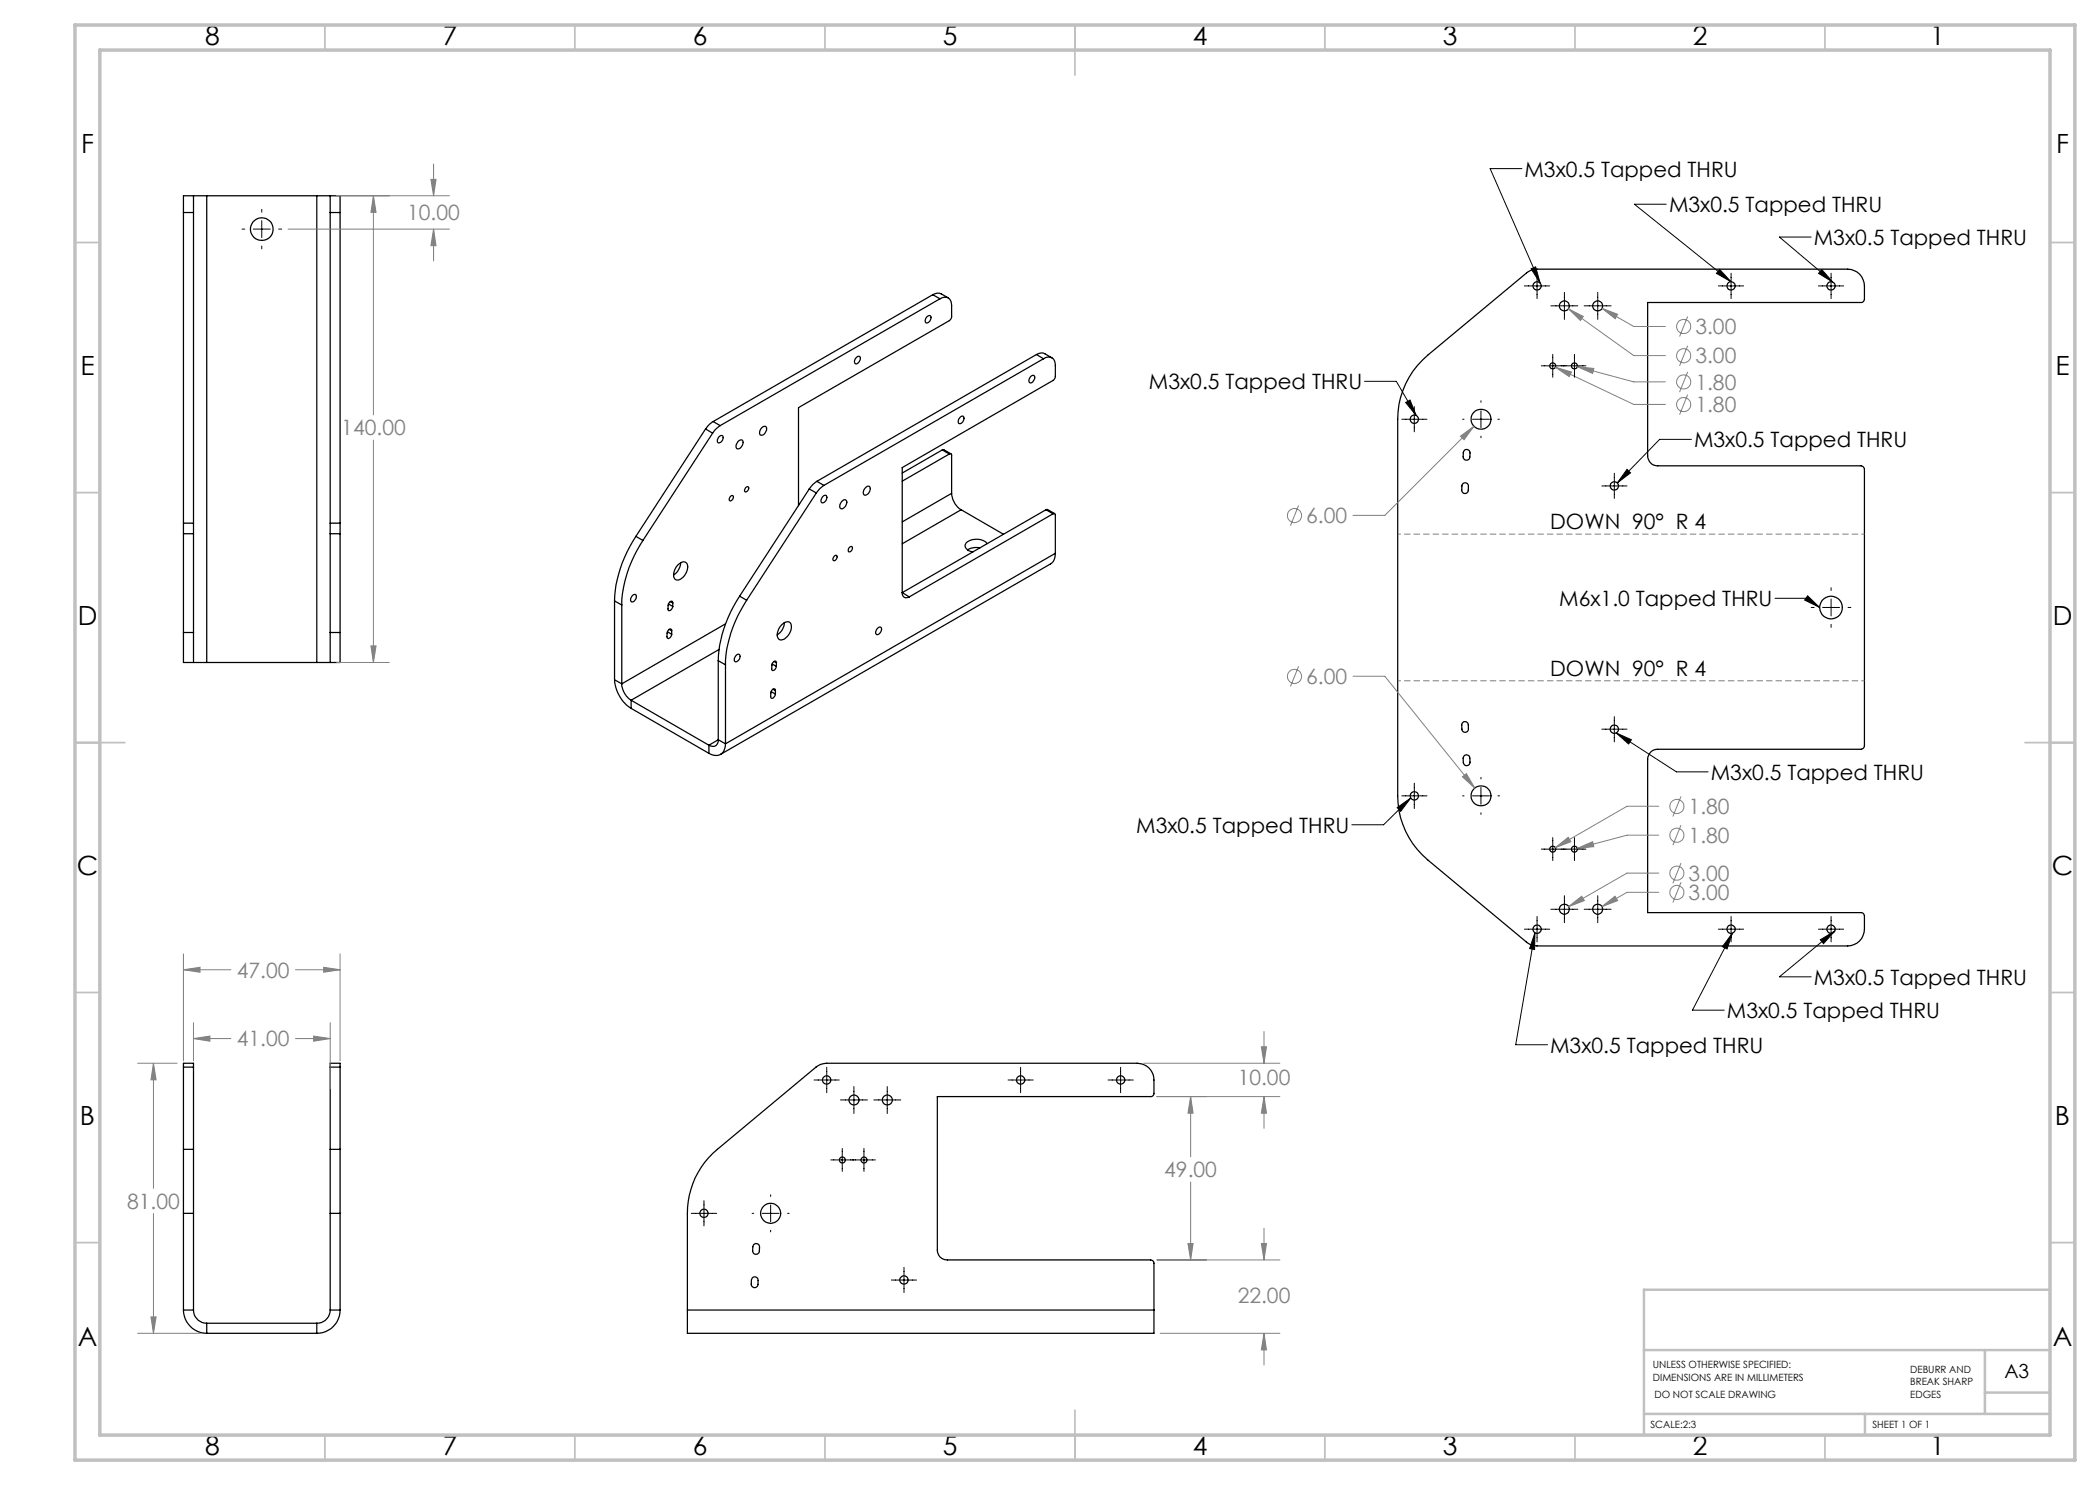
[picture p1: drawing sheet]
<svg xmlns="http://www.w3.org/2000/svg" width="420mm" height="297mm" viewBox="0 0 420 297" stroke-linecap="round" stroke-linejoin="round" font-family="sans-serif">
<g fill="none" stroke="#000" stroke-width=".25">
<path d="M38.7 39.2v3.3M38.7 39.2h-2v3.3M38.7 39.2h2.6M41.3 39.2v93.3M41.3 39.2h22.1M63.4 39.2h2.6M63.4 39.2v93.3M66 39.2v3.3M66 39.2h2v3.3M36.7 42.5v62.1M36.7 42.5h2M38.7 42.5v62.1"/>
<path d="M66 42.5v62.1M66 42.5h2M68 42.5v62.1M186.5 58.9l.8-.2h.7l1.7 .9M186.5 58.9l1.5 .9M186.5 58.9l-43.9 25.4M188 59.8a1.42 1.42 0 0 1 1.7-.2 1.42 1.42 0 0 1 .6 1.5v2.3l-.4 .7-30.2 17.4v19.6M188 59.8l-44 25.3M171.1 71.6l.4-.3a.41 .41 0 0 1 .5 .1 .41 .41 0 0 1 0 .5l-.3 .7a.41 .41 0 0 1-.5 .2 .41 .41 0 0 1-.3-.4zM185.5 63.3l.1-.1a.34 .34 0 0 1 .4-.1 .34 .34 0 0 1 .2 .4 .91 .91 0 0 1-1.1 1v-.5zM206.2 75.3l.5-.2a.9 .9 0 0 1-.5 1.5 .71 .71 0 0 1-.5-.7 .71 .71 0 0 1 .5-.6zM207.3 70.9l.4-.2a1.4 1.4 0 0 1 1.3 .1l1.4 .8"/>
<path d="M207.3 70.9l1.4 .9M207.3 70.9l-43.9 25.4M208.7 71.8a1.43 1.43 0 0 1 1.7-.2 1.43 1.43 0 0 1 .7 1.5v2.3l-.4 .6-30.3 17.5v25M208.7 71.8l-43.9 25.3M284.5 72l20.8-17.4a3.4 3.4 0 0 1 2.1-.8h62.1a3.4 3.4 0 0 1 3.4 3.4v2.7a.66 .66 0 0 1-.7 .6h-42.7v30.7a1.99 1.99 0 0 0 2 2h40.7a.73 .73 0 0 1 .7 .6v55.4a.73 .73 0 0 1-.7 .7h-40.7a1.99 1.99 0 0 0-2 1.9v30.7h42.7a.66 .66 0 0 1 .7 .7 6.5 6.5 0 0 1-.6 4.5 3.3 3.3 0 0 1-2.8 1.5h-62.1a3.4 3.4 0 0 1-2.1-.8l-19.8-16.4a16.7 16.7 0 0 1-6-12.8v-75.3a16.7 16.7 0 0 1 5-11.9zM141.1 85.8l1.4 .8M141.1 85.8l-13.9 21.5M142.5 86.6l-13.9 21.5M142.6 84.3l-.6 .4-.9 1.1M142.6 84.3l1.4 .8M143.7 87.5l.3-.3a.35 .35 0 0 1 .6 .1 .96 .96 0 0 1-1 1.2l-.1-.6zM144 85.1l-.8 .7-.7 .8"/>
<path d="M146 99.4l.4-.3a.59 .59 0 0 1 .2 .7 .59 .59 0 0 1-.7 .3l-.1-.3zM147.6 88.3a.54 .54 0 0 1 .7-.3 .54 .54 0 0 1 .3 .7 .96 .96 0 0 1-1.3 1l-.1-.7zM149.2 97.5l.3-.2a.58 .58 0 0 1 .1 .7 .58 .58 0 0 1-.6 .3l-.1-.3zM152.3 85.6a.54 .54 0 0 1 .8-.3 .54 .54 0 0 1 .2 .7l-.4 .7a.58 .58 0 0 1-.8 .3 .58 .58 0 0 1-.1-.9zM161.9 97.8l1.4 .8M161.9 97.8l-14 21.4M163.3 98.6l-14 21.4M163.4 96.3l-.8 .6-.7 .9M163.4 96.3l1.4 .8M164.6 99.3l.2-.2a.35 .35 0 0 1 .5 .2 .97 .97 0 0 1-1 1.2l-.1-.6zM164.8 97.1l-.8 .6-.7 .9M173.1 97.6a.52 .52 0 0 1 .7-.4 .52 .52 0 0 1 .2 .8 .96 .96 0 0 1-1.2 .9l-.1-.6z"/>
<path d="M188.5 90l.2-.1 1.5 .9M188.5 90l1.4 .8M188.5 90l-8.1 4.6M189.9 90.8a.28 .28 0 0 1 .3 0 .28 .28 0 0 1 .1 .2v7.7M189.9 90.8l-9.5 5.4M190.3 98.7a4.3 4.3 0 0 0 1.9 3.2M190.3 98.7l-9.9 5.7M192.1 83.4a.41 .41 0 0 1 .3-.2 .41 .41 0 0 1 .4 .3 .97 .97 0 0 1-1.1 1.2v-.6zM292.6 96.7a.65 .65 0 0 1 .7-.1 .65 .65 0 0 1 .4 .7v.8a.65 .65 0 0 1-.7 .6 .65 .65 0 0 1-.7-.7l.1-1.1zM292.9 90.1a.68 .68 0 0 1 .7-.1 .68 .68 0 0 1 .4 .6v.8a.67 .67 0 0 1-.7 .6 .67 .67 0 0 1-.7-.6l.1-.9zM36.7 104.6v2.1M36.7 106.7v19.8"/>
<path d="M36.7 104.6h2M36.7 106.7h2M38.7 104.6v2.1M38.7 106.7v19.8M66 104.6v2.1M66 106.7v19.8M66 104.6h2M66 106.7h2M68 104.6v2.1M68 106.7v19.8M126.5 119.1l.5-.2a.95 .95 0 0 1-.6 1.5l-.3-.2v-.4zM127.2 107.3a24.9 24.9 0 0 0-4.3 12.9"/>
<path d="M127.2 107.3l1.4 .8M128.6 108.1a24.4 24.4 0 0 0-4.2 12.9M135.6 113l.3-.3a.96 .96 0 0 1 1.2-.2 .96 .96 0 0 1 .4 1.2 2.5 2.5 0 0 1-2.2 2.3 1.32 1.32 0 0 1-.4-2zM136.1 112.6a3.2 3.2 0 0 1-1.4 2.4M147.9 119.2a24.9 24.9 0 0 0-4.2 12.9M147.9 119.2l1.4 .8M166.9 111.2l.3-.1a.59 .59 0 0 1 .1 .7 .59 .59 0 0 1-.6 .3l-.1-.3zM168.3 100.3a.58 .58 0 0 1 .9-.3 .58 .58 0 0 1 0 1l-.3 .4a.53 .53 0 0 1-.7 .4 .53 .53 0 0 1-.2-.8zM169.9 109.4l.4-.1a.6 .6 0 0 1 .1 .7 .6 .6 0 0 1-.7 .3v-.5zM180.4 118.5a.87 .87 0 0 0 .4 1 .87 .87 0 0 0 1.1-.1M180.4 118.5l1.5 .9M192.2 101.9l-11.8 6.9"/>
<path d="M192.2 101.9l8.5 5M196 109.6a3.4 3.4 0 0 0-2.5 .4M197.4 108.7a2.98 2.98 0 0 0-4.3 .1 1.22 1.22 0 0 0 1.3 1.5l.2 .1M209.2 101.9h.2l1.5 .8M209.2 101.9l1.4 .9M209.2 101.9l-28.8 16.6M210.6 102.8a.28 .28 0 0 1 .3-.1 .28 .28 0 0 1 .2 .3v7.7M210.6 102.8l-28.7 16.6M211.1 110.7l-.1 .9a1.68 1.68 0 0 1-.9 1.2l-66 38.1M211.1 110.7l-66 38.1M36.7 126.5v6h2M36.7 126.5h2"/>
<path d="M38.7 126.5v6M38.7 132.5h2.6M41.3 132.5h22.1M63.4 132.5h2.6M66 126.5v6M66 126.5h2M68 126.5v6h-2M122.9 136a7.4 7.4 0 0 0 3.3 5.7M122.9 120.2l1.5 .8M122.9 136l1.5 .8M122.9 120.2v15.8M124.4 136.8a4.1 4.1 0 0 0 1.8 3.2"/>
<path d="M124.4 121v15.8M133.5 126.4l.8 .5M133.7 120.8l.8 .5M133.8 125.9l.5 .2M134.1 120.3l.4 .3M134.3 126.1v-.1a.6 .6 0 0 0-.7 0 .6 .6 0 0 0-.2 .6v.9a.61 .61 0 0 0 .7 0 .61 .61 0 0 0 .2-.6M134.3 126.1v.8M134.5 120.6l-.2-.4-.3 .1-.3 .4-.1 1.1 .1 .3h.4l.4-.8M134.5 120.6v.7M143.7 132.1l1.4 .9M143.7 132.1v15.9M143.8 129.9l-17.6 10.1"/>
<path d="M145.1 133v15.8M145.1 124.8l-20.7 12M147.2 131.1a.41 .41 0 0 1 .5-.3 .41 .41 0 0 1 .3 .5 .94 .94 0 0 1-1 1l-.1-.6zM149.3 120a24.4 24.4 0 0 0-4.2 13M154.2 138.3l.9 .5M154.4 132.8l.9 .5M154.6 137.8l.5 .3M154.8 132.3l.5 .3M155.1 138.1l-.2-.3-.3 .1-.3 .3-.2 1.1 .1 .3h.5l.4-.8M155.1 138.1v.7M155.3 132.6v-.2a.6 .6 0 0 0-.7 0 .6 .6 0 0 0-.2 .7l-.1 .8a.6 .6 0 0 0 .7 0 .6 .6 0 0 0 .3-.6M155.3 132.6v.7"/>
<path d="M156.3 125a1.1 1.1 0 0 1 1.9-.2 2.65 2.65 0 0 1-2.1 3.2 1.37 1.37 0 0 1-.4-2.1zM156.9 124.5a3.1 3.1 0 0 1-1.5 2.5M175.5 125.6l.2-.1a.35 .35 0 0 1 .6 .1 1 1 0 0 1-1 1.3l-.1-.6zM126.2 140l15.6 9M126.2 141.7l15.6 9M126.2 140v1.7M141.8 149v1.7M143.7 148a1.15 1.15 0 0 1-.6 1.2 1.15 1.15 0 0 1-1.3-.2M143.7 148l1.4 .8M143.7 148l-1.9 1M145.1 148.8a2.03 2.03 0 0 1-1 2.1 2.03 2.03 0 0 1-2.3-.2M292.5 144.5a.65 .65 0 0 1 .7-.1 .65 .65 0 0 1 .5 .6v.8a.65 .65 0 0 1-.6 .7 .65 .65 0 0 1-.7-.7l-.1-.8z"/>
<path d="M292.8 151.2a.67 .67 0 0 1 .7-.2 .67 .67 0 0 1 .5 .6v.8a.67 .67 0 0 1-.6 .7 .67 .67 0 0 1-.7-.6l-.1-.8zM36.7 213.4v-.7h2v.7M36.7 213.4v16.5M36.7 213.4h2M38.7 213.4v16.5M66 213.4v-.7h2v.7M66 213.4v16.5M66 213.4h2M68 213.4v16.5M36.7 229.9v12.8M36.7 229.9h2M38.7 229.9v12.8"/>
<path d="M66 229.9v12.8M66 229.9h2M68 229.9v12.8M36.7 242.7h2M36.7 242.7v19.3M38.7 242.7v19.3M66 242.7h2M66 242.7v19.3M68 242.7v19.3M150.5 255.6a.67 .67 0 0 1 .7-.2 .67 .67 0 0 1 .4 .7v.8a.67 .67 0 0 1-.7 .6 .67 .67 0 0 1-.7-.6l.1-.9zM150.7 248.9a.69 .69 0 0 1 .8-.1 .69 .69 0 0 1 .4 .6v.8a.67 .67 0 0 1-.7 .7 .67 .67 0 0 1-.7-.7l.1-.9zM36.7 262a4.7 4.7 0 0 0 4.6 4.7"/>
<path d="M36.7 262h2M38.7 262a2.69 2.69 0 0 0 2.6 2.7M41.3 264.7v2M41.3 264.7h22.1M41.3 266.7h22.1M63.4 264.7v2M66 262a2.69 2.69 0 0 1-2.6 2.7M66 262h2M68 262a4.6 4.6 0 0 1-4.6 4.7M137.5 262v-19.3a16.4 16.4 0 0 1 6-12.8l19.7-16.5a3.4 3.4 0 0 1 2.1-.7h62.2a3.3 3.3 0 0 1 3.3 3.3v2.7a.61 .61 0 0 1-.7 .6h-42.6v30.7a1.93 1.93 0 0 0 2 2h40.6a.66 .66 0 0 1 .7 .7v9.3M137.5 262v4.7h93.3v-4.7M137.5 262h93.3"/>
<circle cx="52.4" cy="45.8" r="2.26"/>
<circle cx="307.4" cy="57.2" r=".84"/>
<circle cx="346.2" cy="57.2" r=".84"/>
<circle cx="366.2" cy="57.2" r=".84"/>
<circle cx="310.5" cy="73.2" r=".6"/>
<circle cx="312.9" cy="61.2" r=".99"/>
<circle cx="314.9" cy="73.2" r=".6"/>
<circle cx="319.5" cy="61.2" r=".99"/>
<circle cx="282.9" cy="83.8" r=".84"/>
<circle cx="296.2" cy="83.8" r="1.99"/>
<circle cx="322.9" cy="97.2" r=".84"/>
<circle cx="366.2" cy="121.5" r="2.26"/>
<circle cx="282.9" cy="159.2" r=".84"/>
<circle cx="296.2" cy="159.2" r="2.01"/>
<circle cx="322.9" cy="145.8" r=".84"/>
<circle cx="310.5" cy="169.8" r=".6"/>
<circle cx="314.9" cy="169.8" r=".6"/>
<circle cx="307.4" cy="185.8" r=".84"/>
<circle cx="312.9" cy="181.8" r=".99"/>
<circle cx="319.5" cy="181.8" r=".99"/>
<circle cx="346.2" cy="185.8" r=".84"/>
<circle cx="366.2" cy="185.8" r=".84"/>
<circle cx="165.3" cy="216" r=".83"/>
<circle cx="204.1" cy="216" r=".84"/>
<circle cx="224.1" cy="216" r=".84"/>
<circle cx="168.5" cy="232" r=".6"/>
<circle cx="170.8" cy="220" r="1"/>
<circle cx="172.8" cy="232" r=".6"/>
<circle cx="177.5" cy="220" r="1"/>
<circle cx="140.8" cy="242.7" r=".84"/>
<circle cx="154.1" cy="242.7" r="2.01"/>
<circle cx="180.8" cy="256" r=".83"/>
</g>
<g fill="none" stroke="#808080" stroke-width=".2">
<path d="M67.3 39.2h22.6M74.7 39.2l.5 3.3h-1zM74.7 39.2v43.8M86.2 35.9h1l-.5 3.3zM86.7 32.8v6.4M57.6 45.8h32.3M86.7 45.8l.5 3.3h-1zM86.7 45.8v6.4M311.1 73.4l3.2 1-.5 .9zM311.1 73.4l15.6 7.5h6.4M313.7 61.8l3 1.5-.6 .8zM313.7 61.8l13 9.3h6.4"/>
<path d="M315.5 73.3l3.3 .4-.3 1zM315.5 73.3l11.2 3.1h6.4M320.4 61.7l3.1 1.2-.5 .8zM320.4 61.7l6.3 3.6h6.4M337.5 63.3l-1.6 4M337.5 69.1l-1.6 4.1M337.5 74.4l-1.6 4M337.5 78.9l-1.6 4M74.7 88v44.5M292.1 87.2l2.7-1.9-2 2.6zM294.8 85.3l-17.8 17.8h-6.4M259.7 101.1l-1.6 4"/>
<path d="M67.3 132.5h10.6M74.2 129.2h1l-.5 3.3zM259.7 133.3l-1.6 4M270.6 135.3h6.4l18 22.3M292.5 155.4l.8-.7 1.7 2.9zM336.2 159.3l-1.6 4M311 169.5l2.7-2 .5 .8zM315.5 169.7l3-1.4 .3 1zM331.8 178.5h-6.4l-5 2.8M331.8 174.6h-6.4l-11.7 6.7M331.8 167h-6.4l-9.9 2.7M331.8 161.3h-6.4l-14.4 8.2"/>
<path d="M336.2 176.5l-1.6 4M336.2 172.6l-1.6 4.1M336.2 165l-1.6 4M36.7 194l3.3-.5v.9zM36.7 190.8v21.4M36.7 194h9.5M59.1 194h8.9M64.7 193.5l3.3 .5-3.3 .4zM68 190.8v21.4M313.7 181.3l2.6-2.1 .6 .9zM320.4 181.3l2.6-2.1 .5 .9zM27.5 212.7h7.9"/>
<path d="M30.7 212.7l.5 3.3h-1zM30.7 212.7v25M38.7 207.7l3.3-.5v1zM38.7 204.5v7.7M38.7 207.7h7.5M59.1 207.7h6.9M62.7 207.2l3.3 .5-3.3 .5zM66 204.5v13.2M228.7 212.7h27.3M231.4 219.3h24.6M238.1 219.3l.5 3.3h-1zM238.1 219.3v12"/>
<path d="M252.3 209.4h1l-.5 3.3zM252.8 219.3l.5 3.3h-1zM252.8 206.3v6.4M252.8 219.3v6.4M238.1 236.4v15.6M30.7 242.7v24M231.4 252h24.6M237.6 248.7h1l-.5 3.3zM252.3 248.7h1l-.5 3.3zM252.8 245.6v6.4M27.5 266.7h12.6M30.2 263.4h1l-.5 3.3z"/>
<path d="M232.1 266.7h23.9M252.8 266.7l.5 3.3h-1zM252.8 266.7v6.3"/>
<circle cx="336.7" cy="65.3" r="1.41"/>
<circle cx="336.7" cy="76.4" r="1.41"/>
<circle cx="336.7" cy="71.2" r="1.41"/>
<circle cx="336.7" cy="80.9" r="1.42"/>
<circle cx="258.9" cy="103.1" r="1.41"/>
<circle cx="258.9" cy="135.3" r="1.42"/>
<circle cx="335.4" cy="161.3" r="1.41"/>
<circle cx="335.4" cy="174.6" r="1.41"/>
<circle cx="335.4" cy="167" r="1.41"/>
<circle cx="335.4" cy="178.5" r="1.41"/>
</g>
<g fill="none" stroke="#000" stroke-width=".2">
<path d="M304.4 33.7h-6.4l10 22.9M48.4 45.8h.6M50.7 45.8h3.3M52.4 41.9v.5M52.4 44.1v3.4M52.4 49.2v.6M55.7 45.8h.6M304.9 57.2h5.1M306.2 53.8l.9-.4 .9 3.2zM307.4 54.6v5.1M312.9 58.5v5.4M319.5 58.5v5.4"/>
<path d="M333.2 40.8h-6.3l19.3 15.5M343.7 57.2h5M343.9 53.9l2.3 2.4-2.9-1.6zM346.2 54.6v5.1M362.2 47.4h-6.3l10.6 9M363.7 57.2h5M364.3 53.9l2.2 2.5-2.8-1.7zM366.2 54.6v5.1M272.9 76.3h6.4l3.9 6.8M308.3 73.2h8.9M310.2 61.2h5.4M310.6 70.9v4.6"/>
<path d="M314.9 70.9v4.6M316.8 61.2h5.4M280.4 83.9h5M281.1 80.5l.9-.5 1.2 3.1zM282.9 81.3v5.1M292.5 83.9h.3M294.5 83.9h3.4M296.2 80.1v.4M296.2 82.2v3.3M296.2 87.2v.4M299.6 83.9h.3M320.4 97.2h5"/>
<path d="M322.9 94.6v5.1M325.4 93.9l.7 .7-2.6 2zM338.3 87.9h-6.4l-8.4 8.7M355 119.7h6.4l2.5 1.8M361.5 119.2l2.4 2.3-3-1.5zM366.2 117.5v.6M366.2 119.8v3.4M362.2 121.5h.6M364.5 121.5h3.4M366.2 124.9v.6M369.6 121.5h.6M280.4 159.2h5"/>
<path d="M282.2 159.6l-5.5 5.4h-6.3M282.9 156.6v5.1M292.5 159.2h.3M294.5 159.2h3.4M296.2 155.5v.3M296.2 157.5v3.4M299.6 159.2h.3M320.4 145.8h5M322.9 143.3v5.1M323.2 146.6l12.1 7.8h6.3M323.2 146.6l3.1 1.4-.6 .8zM279.4 161.5l2.8-1.9-2.1 2.7z"/>
<path d="M296.2 162.6v.3M308.3 169.8h8.9M310.6 167.5v4.6M312.9 179.1v5.4M314.9 167.5v4.6M319.5 179.1v5.4M304.9 185.8h5.1M307 186.5l-3.9 22.4h6.4M307 186.5l-.1 3.4-1-.2zM307.4 183.3v5.1M310.2 181.9h5.4M316.8 181.9h5.4"/>
<path d="M343.7 185.8h5M346.2 183.3v5.1M346.5 186.7l-8 15.3h6.3M346.5 186.7l-1.1 3.1-.9-.5zM363.7 185.8h5M364.1 188l2.8-1.8-2.2 2.5zM366.2 183.3v5.1M366.9 186.2l-11 9.2h6.3M162.8 216h5.1M165.3 213.5v5M168.1 220h5.4M170.8 217.3v5.4"/>
<path d="M174.8 220h5.4M177.4 217.3v5.4M201.6 216h5.1M204.1 213.5v5M221.6 216h5.1M224.1 213.5v5M154.1 239v.3M166.2 232h8.9M168.5 229.7v4.6M172.8 229.7v4.6M138.3 242.7h5M140.8 240.1v5.1"/>
<path d="M150.4 242.7h.3M152.4 242.7h3.4M154.1 241v3.4M154.1 246.1v.3M157.5 242.7h.3M178.3 256h5M180.8 253.5v5"/>
</g>
<path d="M372.9 106.8h-93.3M279.6 136.2h93.3" fill="none" stroke="#808080" stroke-width=".2" stroke-dasharray="1.3 .6" stroke-dashoffset=".6" stroke-linecap="butt"/>
<g fill="none" stroke="#c0c0c0" stroke-width=".35">
<path d="M65 5v5M115 5v5M165 5v5M215 5v10M265 5v5M315 5v5M365 5v5M15 48.5h5M410 48.5h5M15 98.5h5M410 98.5h5M15 148.5h10"/>
<path d="M405 148.5h10M15 198.5h5M410 198.5h5M15 248.5h5M410 248.5h5M65 287v5M115 287v5M165 287v5M215 282v10M265 287v5M315 287v5M365 287v5"/>
</g>
<path d="M410 257.9h-81.2v29.1M328.8 270h81.2M397 270v12.8M397 278.5h13M328.8 282.8h81.2M373 282.8v4.2" fill="none" stroke="#c0c0c0" stroke-width=".5"/>
<path d="M15 5h400v287h-400zM20 10h390v277h-390z" fill="none" stroke="#c0c0c0" stroke-width=".7"/>
<path d="M36.7 194l3.3-.5v.9zM64.7 193.5l3.3 .5-3.3 .4zM38.7 207.7l3.3-.5v1zM62.7 207.2l3.3 .5-3.3 .5zM30.2 263.4h1l-.5 3.3zM30.7 212.7l.5 3.3h-1zM237.6 248.7h1l-.5 3.3zM238.1 219.3l.5 3.3h-1zM252.8 219.3l.5 3.3h-1zM252.3 209.4h1l-.5 3.3zM252.3 248.7h1l-.5 3.3zM252.8 266.7l.5 3.3h-1zM74.7 39.2l.5 3.3h-1zM74.2 129.2h1l-.5 3.3zM86.7 45.8l.5 3.3h-1zM86.2 35.9h1l-.5 3.3zM292.1 87.2l.7 .7 2-2.6zM292.5 155.4l2.5 2.2-1.7-2.9zM320.4 61.7l2.6 2 .5-.8zM313.7 61.8l2.4 2.3 .6-.8zM320.4 181.3l3.1-1.2-.5-.9zM313.7 181.3l3.2-1.2-.6-.9zM315.5 73.3l3 1.4 .3-1zM311.1 73.4l2.7 1.9 .5-.9zM315.5 169.7l3.3-.4-.3-1zM311 169.5l3.2-1.2-.5-.8z" fill="#808080"/>
<path d="M364.3 53.9l2.2 2.5-2.8-1.7zM343.9 53.9l2.3 2.4-2.9-1.6zM306.2 53.8l.9-.4 .9 3.2zM281.1 80.5l.9-.5 1.2 3.1zM325.4 93.9l.7 .7-2.6 2zM323.2 146.6l3.1 1.4-.6 .8zM364.1 188l2.8-1.8-2.2 2.5zM346.5 186.7l-1.1 3.1-.9-.5zM307 186.5l-.1 3.4-1-.2zM279.4 161.5l2.8-1.9-2.1 2.7zM361.5 119.2l2.4 2.3-3-1.5z" fill="#000"/>
<g font-size="5.3">
<text x="41" y="8.9">8</text>
<text x="88.5" y="8.9">7</text>
<text x="138.5" y="8.9">6</text>
<text x="188.5" y="8.9">5</text>
<text x="238.5" y="8.9">4</text>
<text x="288.5" y="8.9">3</text>
<text x="338.5" y="8.9">2</text>
<text x="386" y="8.9">1</text>
<text x="16.2" y="30.7">F</text>
<text x="411.2" y="30.7">F</text>
<text x="16.1" y="74.9">E</text>
<text x="411.1" y="74.9">E</text>
<text x="15.5" y="124.9">D</text>
<text x="410.5" y="124.9">D</text>
<text x="15.4" y="174.9">C</text>
<text x="410.4" y="174.9">C</text>
<text x="16" y="224.9">B</text>
<text x="411" y="224.9">B</text>
<text x="15.5" y="269.2">A</text>
<text x="410.5" y="269.2">A</text>
<text x="41" y="290.9">8</text>
<text x="88.5" y="290.9">7</text>
<text x="138.5" y="290.9">6</text>
<text x="188.5" y="290.9">5</text>
<text x="238.5" y="290.9">4</text>
<text x="288.5" y="290.9">3</text>
<text x="338.5" y="290.9">2</text>
<text x="386" y="290.9">1</text>
</g>
<g font-size="4.2">
<text x="304.9" y="35.3">M3x0.5 Tapped THRU</text>
<text x="333.8" y="42.4">M3x0.5 Tapped THRU</text>
<text x="362.8" y="49">M3x0.5 Tapped THRU</text>
<text x="229.8" y="77.9">M3x0.5 Tapped THRU</text>
<text x="338.8" y="89.5">M3x0.5 Tapped THRU</text>
<text x="310" y="105.9">DOWN 90° R 4</text>
<text x="311.9" y="121.2">M6x1.0 Tapped THRU</text>
<text x="310" y="135.2">DOWN 90° R 4</text>
<text x="342.2" y="156">M3x0.5 Tapped THRU</text>
<text x="227.2" y="166.5">M3x0.5 Tapped THRU</text>
<text x="362.8" y="197">M3x0.5 Tapped THRU</text>
<text x="345.4" y="203.6">M3x0.5 Tapped THRU</text>
<text x="310" y="210.5">M3x0.5 Tapped THRU</text>
</g>
<g font-size="4.2" fill="#808080">
<text x="81.4" y="44.1">10.00</text>
<text x="339.1" y="66.8">3.00</text>
<text x="339.1" y="72.7">3.00</text>
<text x="339.1" y="77.9">1.80</text>
<text x="339.1" y="82.5">1.80</text>
<text x="68.3" y="87.1">140.00</text>
<text x="261.2" y="104.6">6.00</text>
<text x="261.2" y="136.8">6.00</text>
<text x="337.7" y="162.8">1.80</text>
<text x="337.7" y="168.6">1.80</text>
<text x="337.7" y="176.2">3.00</text>
<text x="337.7" y="180">3.00</text>
<text x="47.4" y="195.5">47.00</text>
<text x="47.4" y="209.3">41.00</text>
<text x="247.5" y="217.1">10.00</text>
<text x="232.9" y="235.4">49.00</text>
<text x="25.4" y="241.8">81.00</text>
<text x="247.5" y="260.7">22.00</text>
</g>
<text font-size="3.9" x="400.9" y="275.5">A3</text>
<g font-size="2">
<text x="330.6" y="273.7">UNLESS OTHERWISE SPECIFIED:</text>
<text x="382" y="274.6">DEBURR AND</text>
<text x="330.6" y="276.2">DIMENSIONS ARE IN MILLIMETERS</text>
<text x="330.9" y="279.6">DO NOT SCALE DRAWING</text>
<text x="382" y="277.1">BREAK SHARP</text>
<text x="382" y="279.6">EDGES</text>
<text x="330.1" y="285.6">SCALE:2:3</text>
<text x="374.5" y="285.6">SHEET 1 OF 1</text>
</g>
</svg>
